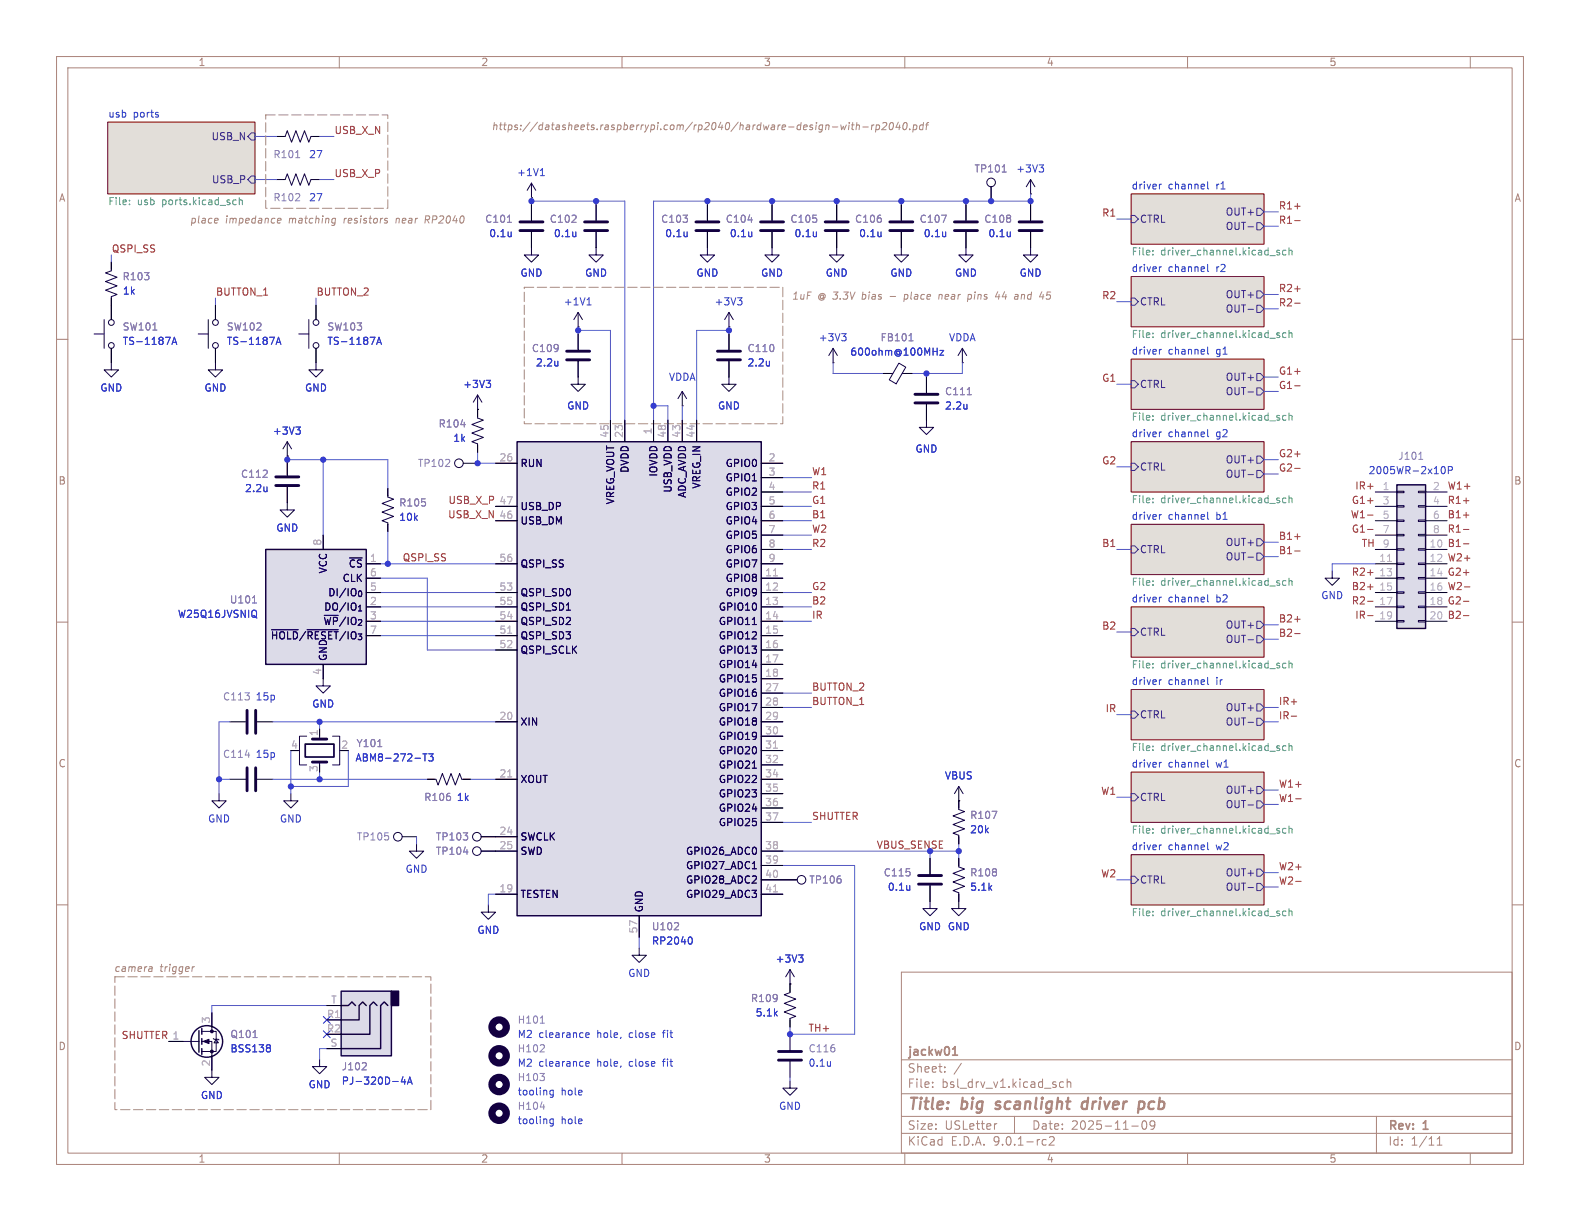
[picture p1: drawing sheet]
<svg xmlns="http://www.w3.org/2000/svg" width="279mm" height="216mm" viewBox="0 0 279 216" stroke-linecap="round" stroke-linejoin="round" font-family="sans-serif">
<g fill="none" stroke="#aa837a" stroke-width=".18">
<path d="M10 10h259.4v195.9h-259.4zM12 12h255.4v191.9h-255.4zM60 10v2M110 10v2M160 10v2M210 10v2M260 10v2M10 60h2M267.4 60h2M10 110h2M267.4 110h2M10 160h2"/>
<path d="M159.4 171.9h108v32h-108zM267.4 160h2M159.4 197.4h108M159.4 193.4h108M159.4 187.4h108M164.9 192.1v.2M164.9 191.4v.1M167.1 189.4v.2M167.1 188.7v.1M170 188l-1.3 1.9M176.3 198.7l-.3 .1M179.4 197.4v3"/>
<path d="M188.1 191.4l-.5-.1-.2 .3v.4l.1 .2h.6M188.7 191.4l.2-.1 .4 .1 .1 .9M188.7 190.8v1.5M200.1 199.1h1.2M202.1 198.3l.2-.1a.81 .81 0 0 1 .6 .6 .81 .81 0 0 1-.3 .8l-.2 .1a.81 .81 0 0 1-.3-1.4zM203.4 198.3v.5l.1 .2 .4 .1 .3-.3M204.1 198.3a.99 .99 0 0 1-.3 1.4h-.3M243.4 197.4v6.5M60 203.9v2M110 203.9v2M159.4 200.4h108M160 203.9v2"/>
<path d="M184.6 201.5l.4 .1M185 202.4l-.4 .1M185.6 201.1l.5-.1 .3 .1v.3l-.9 1.1h.9M210 203.9v2M254.1 202.5h.9M254.1 201.4l.5-.4v1.5M260 203.9v2"/>
</g>
<path d="M176 196l.2 .1M176.2 194.9l-.1 .3 .1 .1M192.3 194.9a.66 .66 0 0 0-1 .3v.5l.1 .3 .2 .1 .6-.1M192.4 194.1l-.2 2M201.7 194.8l.5 .1 .2 .3-.1 .5-.4 .4" fill="none" stroke="#aa837a" stroke-width=".4"/>
<path d="M168.5 186.6h.8M168.7 185.3l.2-.2v1.5" fill="none" stroke="#aa837a" stroke-width=".3"/>
<g fill="#e2ded9" stroke="#e2ded9" stroke-width=".18">
<path d="M19 21.6h26.1v12.7h-26.1z"/>
<path d="M200 63.5h23.5v8.9h-23.5z"/>
<path d="M200 92.7h23.5v8.9h-23.5z"/>
<path d="M200 121.9h23.5v8.9h-23.5z"/>
<path d="M200 107.3h23.5v8.9h-23.5z"/>
<path d="M200 151.1h23.5v8.9h-23.5z"/>
<path d="M200 136.5h23.5v8.9h-23.5z"/>
<path d="M200 34.3h23.5v8.9h-23.5z"/>
<path d="M200 48.9h23.5v8.9h-23.5z"/>
<path d="M200 78.1h23.5v8.9h-23.5z"/>
</g>
<path d="M19 21.6h26.1v12.7h-26.1zM200 34.3h23.5v8.9h-23.5zM200 48.9h23.5v8.9h-23.5zM200 63.5h23.5v8.9h-23.5zM200 78.1h23.5v8.9h-23.5zM200 92.7h23.5v8.9h-23.5zM200 107.3h23.5v8.9h-23.5zM200 121.9h23.5v8.9h-23.5zM200 136.5h23.5v8.9h-23.5zM200 151.1h23.5v8.9h-23.5z" fill="none" stroke="#7a0000" stroke-width=".18"/>
<g fill="none" stroke="#4c2188" stroke-width=".18">
<path d="M44.4 23.5h.7v1.3h-.7l-.6-.7zM44.4 31.1h.7v1.3h-.7l-.6-.6zM200 38.1h.7l.6 .6-.6 .7h-.7zM222.2 36.8h.7l.6 .7-.6 .6h-.7zM222.2 39.4h.7l.6 .6-.6 .6h-.7zM200 52.7h.7l.6 .6-.6 .7h-.7zM220.7 40.1h1M220.7 54.7h1M222.2 51.4h.7l.6 .7-.6 .6h-.7zM222.2 54h.7l.6 .6-.6 .6h-.7zM200 67.3h.7l.6 .6-.6 .7h-.7zM220.7 69.3h1"/>
<path d="M222.2 66h.7l.6 .7-.6 .6h-.7zM222.2 68.6h.7l.6 .6-.6 .7h-.7zM200 96.5h.7l.6 .7-.6 .6h-.7zM200 81.9h.7l.6 .7-.6 .6h-.7zM220.7 98.5h1M220.7 83.9h1M222.2 95.3h.7l.6 .6-.6 .6h-.7zM222.2 97.8h.7l.6 .6-.6 .7h-.7zM222.2 80.6h.7l.6 .7-.6 .6h-.7zM222.2 83.2h.7l.6 .6-.6 .7h-.7zM200 111.1h.7l.6 .7-.6 .6h-.7zM220.7 113.1h1"/>
<path d="M222.2 109.9h.7l.6 .6-.6 .6h-.7zM222.2 112.4h.7l.6 .6-.6 .7h-.7zM200 125.7h.7l.6 .7-.6 .6h-.7zM220.7 127.7h1M222.2 124.5h.7l.6 .6-.6 .6h-.7zM222.2 127h.7l.6 .6-.6 .7h-.7zM222.2 139.1h.7l.6 .6-.6 .6h-.7zM200 154.9h.7l.6 .7-.6 .6h-.7zM200 140.3h.7l.6 .7-.6 .6h-.7zM220.7 156.9h1M220.7 142.3h1M222.2 153.7h.7l.6 .6-.6 .6h-.7z"/>
<path d="M222.2 156.2h.7l.6 .6-.6 .7h-.7zM222.2 141.6h.7l.6 .6-.6 .7h-.7z"/>
</g>
<g fill="none" stroke="#214bca" stroke-width=".18">
<path d="M28 20.4v.3M205.4 32.6l-.4 .2M213.6 32.1v1.1l.1 .2M205.4 47.2l-.4 .2M213.6 46.7v1.1l.1 .2M205.4 61.8l-.4 .2M205.4 76.4l-.4 .2M213.6 61.4v1l.1 .2M213.6 76v1l.1 .2M205.4 91l-.4 .2M213.6 90.6v1.1l.1 .1M205.4 105.6l-.4 .2"/>
<path d="M213.6 105.2v1.1l.1 .1M213.6 119.8v1.1l.1 .1M205.4 120.2l-.4 .2M205.4 134.8l-.4 .2M213.6 134.4v1.1l.1 .1M205.4 149.4l-.4 .3M213.6 149v1.1l.1 .2"/>
</g>
<g fill="none" stroke="#5ba46f" stroke-width=".18">
<path d="M22.9 36.1v.1M22.9 35.4v.1M41.4 35.4h.4M41.8 36.1l-.4 .1M42.3 35.5l.2-.1h.3l.1 .8M42.3 34.9v1.3M203.9 44.3v.1M203.9 45v.1M203.9 58.9v.1M203.9 59.6v.1M226.3 44.3l-.4-.1-.1 .2v.2l.5 .1v.3h-.5M226.3 58.9l-.4-.1-.1 .2v.2l.5 .1v.3h-.5"/>
<path d="M227.4 44.3l-.4-.1-.2 .3 .1 .5h.5M227.4 58.9l-.4-.1-.2 .3 .1 .5h.5M227.9 43.8v1.3M227.9 58.4v1.3M227.9 44.4l.2-.2 .3 .1 .1 .8M227.9 59l.2-.2 .3 .1 .1 .8M203.9 74.2v.1M203.9 73.5v.1M226.3 73.5h-.4l-.1 .1v.2l.5 .1v.3h-.5M227.4 73.5h-.4l-.2 .2 .1 .5h.5M227.9 73.6l.2-.1h.3l.1 .8M227.9 73v1.3"/>
<path d="M203.9 88.1v.1M203.9 88.8v.1M226.3 88.1h-.4l-.1 .1v.2l.5 .1v.3h-.5M227.4 88.1h-.4l-.2 .2 .1 .5h.5M227.9 87.6v1.3M227.9 88.2l.2-.1h.3l.1 .8M203.9 102.7v.1M203.9 103.4v.1M203.9 117.3v.1M203.9 118v.1M226.3 102.7h-.4l-.1 .1v.2l.5 .1v.3h-.5M226.3 117.3h-.4l-.1 .1v.2l.5 .1v.4h-.5"/>
<path d="M227.4 102.7h-.4l-.2 .2 .1 .5h.5M227.4 117.3h-.4l-.2 .2 .1 .6h.5M227.9 102.2v1.3M227.9 116.8v1.3M227.9 102.8l.2-.1h.3l.1 .8M227.9 117.4l.2-.1h.3l.1 .8M203.9 131.9v.2M203.9 132.6v.1M226.3 131.9h-.4l-.1 .2v.1l.5 .2v.3h-.5M227.4 131.9h-.4l-.2 .2 .1 .6h.5M227.9 131.4v1.3M227.9 132l.2-.1h.3l.1 .8"/>
<path d="M203.9 146.5v.2M203.9 147.2v.1M226.3 146.5h-.4l-.1 .2v.1l.5 .2v.3h-.5M227.4 146.5h-.4l-.2 .2 .1 .6h.5M227.9 146.1v1.2M227.9 146.6l.2-.1h.3l.1 .8M203.9 161.1v.2M203.9 161.8v.1M226.3 161.1h-.4l-.1 .2v.1l.5 .2v.3h-.5M227.4 161.1h-.4l-.2 .2 .1 .6h.5M227.9 160.7v1.2M227.9 161.2l.2-.1h.3l.1 .8"/>
</g>
<g fill="none" stroke="#130040" stroke-width=".18">
<path d="M16.6 59.1h1.8M18.4 56.5v5.1M19.7 47.6v.3l-1 .4 2 .7-2 .8 2 .7-2 .8 2 .8-1 .4v.2M35.1 59.1h1.7M36.8 56.5v5.1M52.8 59.1h1.8M54.6 56.5v5.1M38.1 64.1v1.3h1.3l-1.3 1.3-1.3-1.3h1.3M120.6 69.2l-.7 1.3M120.6 69.2l.8 1.3M120.6 69.2v2.6M76.8 137.8h.3l.4 1 .7-2 .8 2 .8-2 .7 2 .8-2 .4 1h.2"/>
<path d="M73.7 149.2v1.3h1.2l-1.2 1.3-1.3-1.3h1.3M32.4 184.2h2.8M35.7 182.4h2.5v3.5h-2.5M35.7 184.2h1.8v2.5M37.5 189.2v1.3h1.2l-1.2 1.3-1.3-1.3h1.3M37.5 181.6v.8M37.7 183.6l.1 .2h.8l.1 .1M38.2 183.8l.4 .6h-.8zM56.5 187.3v1.3h1.3l-1.3 1.3-1.3-1.3h1.3"/>
<circle cx="19.7" cy="57" r=".51"/>
<circle cx="38.1" cy="57" r=".51"/>
<circle cx="55.9" cy="57" r=".51"/>
<circle cx="19.7" cy="61.1" r=".51"/>
<circle cx="38.1" cy="61.1" r=".51"/>
<circle cx="55.9" cy="61.1" r=".51"/>
<circle cx="70.4" cy="148" r=".76"/>
</g>
<g fill="none" stroke="#010022" stroke-width=".18">
<path d="M19.7 46.4v1.2M19.7 52.7v3.8M38.1 54v2.5M55.9 54v2.5M19.7 61.6v2.5M38.1 61.6v2.5M55.9 61.6v2.5M120.6 71.8h.1M75.6 137.8h1.2M81.9 137.8h1.3M71.1 148h2.6M37.5 179.1v2.5"/>
<path d="M29.8 184.2h2.6M37.5 186.7v2.5"/>
</g>
<path d="M30.4 60.9l.4-1.3 .5 1.3M30.5 60.5h.6M48.8 60.9l.4-1.3 .5 1.3M48.9 60.5h.7M66.6 60.9l.4-1.3 .5 1.3M66.7 60.5h.6M47.6 184.7l.2 .3-.2 .3 .2 .2v.3l-.2 .2" fill="none" stroke="#353dd0" stroke-width=".18"/>
<path d="M27 58.4h.7M44.7 183.5h.8" fill="none" stroke="#8d7cb6" stroke-width=".18"/>
<g fill="none" stroke="#130040" stroke-width=".25">
<path d="M35.2 182.2v3.9M35.7 181.9v1M35.7 183.6v1.1M35.7 185.4v1"/>
<circle cx="36.6" cy="184.1" r="2.79"/>
</g>
<g fill="#130040" stroke="#130040" stroke-width=".18">
<path d="M35.9 184.2l1.1-.4v.7z"/>
<circle cx="37.5" cy="182.4" r=".25"/>
<circle cx="37.5" cy="185.9" r=".25"/>
</g>
<path d="M60.3 175.3h8.9v11.4h-8.9z" fill="#dcdbe8"/>
<path d="M69.2 175.3h1.3v2.5h-1.3z" fill="#130040" stroke="#130040" stroke-width=".25"/>
<path d="M60.3 175.3h8.9v11.4h-8.9zM60.3 177.8h1.3l.6-.6 .7 .6M64.8 177.8l-.7-.6-.6 .6v2.5h-3.2M66.7 177.8l-.7-.6-.6 .6v5.1h-5.1M68.6 177.8l-.7-.6-.6 .6v7.6h-7" fill="none" stroke="#130040" stroke-width=".25"/>
<g fill="none" stroke="#010022" stroke-width=".18">
<path d="M105.4 36.2v2.8M125.1 36.2v2.8M136.5 36.2v2.8M170.8 36.2v2.8M175.3 33v2.6M182.2 34.3h.1M182.2 36.2v2.8M102.2 57.8h.1M105.4 41v2.8M125.1 41v2.8M128.9 57.8h.1M128.9 59.1v2.7"/>
<path d="M136.5 41v2.8M170.8 41v2.8M182.2 41v2.8M128.9 63.9v2.8M147.3 64.1h.1M156.2 66h1.3M160 66h1.3M163.8 66.7v2.8M163.8 71.5v2.8M170.2 64.1h.1M40.6 127.6h2.8M40.6 137.8h2.8"/>
<path d="M45.5 127.6h2.8M45.5 137.8h2.8M56.5 128.9v1.3M85.1 148h2.5M85.1 150.5h2.5M57.8 177.8h2.5M57.8 185.4h2.5M57.8 180.3h2.5M139.7 182.9v2.8M139.7 187.7v2.8"/>
</g>
<path d="M132.3 38.9h.8M166.5 38h.8l-.5 1.3M177.2 30.4h.8M161 59.2l.1-.2v1.3M160.7 60.3h.8M171 69.8h.8M43.4 133.5h.8M66.8 132h.7M82 150.7h.8M64.7 188l.1 .1-.1 .3-.7 .8h.8" fill="none" stroke="#8d7cb6" stroke-width=".18"/>
<g fill="none" stroke="#353dd0" stroke-width=".18">
<path d="M183.8 29.2h.7l-.4 .4M184.3 29.6l.2 .3v.3l-.2 .2M101.8 41v.9M101.8 41.7v.1M103.8 53.9h.7M103.9 53l.3-.4v1.3M121.5 41v.9M121.5 41.7l-.1 .1M130.4 52.6h.8l-.4 .5M131 53.1l.2 .3v.3l-.2 .2M132.9 41v.9M132.9 41.7v.1"/>
<path d="M148.8 59h.8l-.4 .5M149.4 59.5l.2 .2v.3l-.2 .3M167.2 41v.9M167.2 41.7v.1M178.7 41v.9M178.7 41.7l-.1 .1M136.1 63.9v.8M136.1 64.6l-.1 .1M165 62.1h.7M165.7 61.5v1.3M166.2 62h.7l-.7 .8h.7M171 71.5v.8"/>
<path d="M171 72.2l-.1 .1M73.4 134.1h1M74.8 133.3h.7M75.1 133.3v1.3M75.8 133.3h.8l-.4 .5 .3 .1v.5l-.1 .2-.6-.2M71.3 190.4l-.3 .9h.7M71.6 190.9v.8M72 191.7l.5-1.3 .4 1.3M72.2 191.4h.6M146.9 187.7v.8M146.9 188.4l-.1 .1"/>
</g>
<g fill="none" stroke="#130040" stroke-width=".18">
<path d="M182.2 31.8l-.7 1.2M182.2 31.8l.8 1.2M182.2 31.8v2.5M102.2 55.2l-.7 1.3M102.2 55.2l.8 1.3M102.2 55.2v2.6M105.4 43.8v1.3h1.3l-1.3 1.3-1.3-1.3h1.3M125.1 43.8v1.3h1.3l-1.3 1.3-1.3-1.3h1.3M128.9 55.2l-.8 1.3M128.9 55.2l.8 1.3M128.9 55.2v2.6M136.5 43.8v1.3h1.3l-1.3 1.3-1.2-1.3h1.2"/>
<path d="M170.8 43.8v1.3h1.3l-1.3 1.3-1.3-1.3h1.3M182.2 43.8v1.3h1.3l-1.3 1.3-1.2-1.3h1.2M102.2 66.7v1.2h1.3l-1.3 1.3-1.2-1.3h1.2M147.3 61.6l-.7 1.3M147.3 61.6l.8 1.3M147.3 61.6v2.5M157.5 66h.4M159 64.2l1.2 .7-1.7 3-1.2-.7zM159.5 66h.5M163.8 74.3v1.3h-1.2l1.2 1.2 1.3-1.2h-1.3M170.2 61.6l-.8 1.3M170.2 61.6l.7 1.3"/>
<path d="M170.2 61.6v2.5M52.7 132.7h.3M54.2 130.2h-1.2v5.1h1.2M56.5 134.7v.6M57.1 120v1.3h1.3l-1.3 1.3-1.2-1.3h1.2M58.8 130.2h1.3v5.1h-1.3M38.7 140.3v1.3h1.3l-1.3 1.3-1.2-1.3h1.2M51.4 140.3v1.3h1.3l-1.3 1.3-1.2-1.3h1.2M139.7 191.1v1.3h-1.3l1.3 1.3 1.3-1.3h-1.3"/>
<circle cx="175.3" cy="32.3" r=".76"/>
<circle cx="84.3" cy="148" r=".76"/>
<circle cx="84.3" cy="150.5" r=".76"/>
</g>
<g fill="none" stroke="#130040" stroke-width=".51">
<path d="M103.4 39.2h4M123.1 39.2h4M134.5 39.2h4.1M168.8 39.2h4M180.2 39.2h4.1M103.4 40.8h4M123.1 40.8h4M134.5 40.8h4.1M168.8 40.8h4M180.2 40.8h4.1M126.9 62.1h4M126.9 63.6h4"/>
<path d="M161.8 69.7h4.1M161.8 71.2h4.1M43.7 125.6v4.1M43.7 135.8v4M45.2 125.6v4.1M45.2 135.8v4M55.2 130.7h2.6M55.2 134.7h2.6M137.7 185.9h4M137.7 187.5h4"/>
</g>
<path d="M54 131.6h5.1v2.3h-5.1z" fill="none" stroke="#130040" stroke-width=".3"/>
<path d="M91.4 78.1h43.2v83.8h-43.2z" fill="#dcdbe8"/>
<path d="M91.4 78.1h43.2v83.8h-43.2z" fill="none" stroke="#130040" stroke-width=".25"/>
<g fill="none" stroke="#010022" stroke-width=".18">
<path d="M48.9 31.8h1.3M48.9 24.1h1.3M55.2 31.8h1.3M55.2 24.1h1.3M94 34.9h.1M94 36.2v2.8M148 36.2v2.8M159.4 36.2v2.8M94 41v2.8M148 41v2.8M159.4 41v2.8M107.9 74.3v3.8"/>
<path d="M110.5 74.3v3.8M115.6 74.3v3.8M118.1 74.3v3.8M120.6 74.3v3.8M123.2 74.3v3.8M87.6 81.9h3.8M87.6 89.5h3.8M87.6 92.1h3.8M87.6 99.7h3.8M134.6 81.9h3.8M134.6 89.5h3.8M134.6 92.1h3.8"/>
<path d="M134.6 99.7h3.8M134.6 84.5h3.8M134.6 87h3.8M134.6 94.6h3.8M134.6 97.2h3.8M87.6 104.8h3.8M87.6 107.3h3.8M87.6 109.9h3.8M87.6 112.4h3.8M87.6 114.9h3.8M134.6 104.8h3.8M134.6 107.3h3.8"/>
<path d="M134.6 109.9h3.8M134.6 112.4h3.8M134.6 114.9h3.8M134.6 102.2h3.8M134.6 117.5h3.8M87.6 127.6h3.8M87.6 137.8h3.8M134.6 127.6h3.8M134.6 137.8h3.8M134.6 120h3.8M134.6 122.6h3.8M134.6 125.1h3.8"/>
<path d="M134.6 130.2h3.8M134.6 132.7h3.8M134.6 135.3h3.8M87.6 148h3.8M87.6 150.5h3.8M87.6 158.1h3.8M134.6 150.5h3.8M134.6 158.1h3.8M134.6 140.3h3.8M134.6 142.9h3.8M134.6 145.4h3.8M134.6 153h3.8"/>
<path d="M134.6 155.6h6.4M113 161.9v3.8M139.7 174h.1M139.7 174v1.3M139.7 180.3v1.3"/>
</g>
<path d="M100.2 107.9h.7M133 110.4h.8M133 135.8h.8M133 153.6h.8" fill="none" stroke="#15005e" stroke-width=".18"/>
<path d="M89.8 112h.7M136.8 101.8h.7M89.8 137.4h.7M136.8 132.3h.7M136.8 157.7h.7" fill="none" stroke="#b4afbe" stroke-width=".18"/>
<path d="M52.3 27.9h.7M89.7 39.3h.8M119.2 164.4h.8M119.9 163.3v.4M95.5 189.8h.8l-.5 .5M95.5 186h.8M95.5 180.9h.8M95.5 195.7h.8M96.2 190.4v.6M96.2 184.9v.4" fill="none" stroke="#8d7cb6" stroke-width=".18"/>
<g fill="none" stroke="#353dd0" stroke-width=".18">
<path d="M95.6 31.1h.7M95.7 30.1l.2-.3v1.3M90.4 41v.9M90.4 41.7l-.1 .1M144.4 41v.9M144.4 41.7l-.1 .1M155.8 41v.9M155.8 41.7l-.1 .1M122.1 165.7a.79 .79 0 0 1 0 1.2M141.2 168.9h.8l-.4 .4M141.8 169.3l.2 .3v.3l-.2 .2M97.8 192.8v1l-.2 .2h-.3"/>
<path d="M97.8 197.9v1l-.2 .2h-.3M97.8 192.8h-.3l-.3 .2 .2 .6h.4M97.8 197.9h-.3l-.3 .2 .2 .5h.4M103.6 183l.6-.1-.1-.2-.3-.1-.2 .2v.6h.5M103.6 188.1l.6-.1-.1-.2-.3-.1-.2 .2v.6h.5"/>
</g>
<g fill="none" stroke="#130040" stroke-width=".18">
<path d="M50.2 31.8h.2l.4-1.1 .8 2.1 .7-2.1 .8 2.1 .7-2.1 .8 2.1 .4-1h.2M50.2 24.1h.2l.4-1 .8 2 .7-2 .8 2 .7-2 .8 2 .4-1h.2M94 32.4l-.8 1.3M94 32.4l.7 1.3M94 32.4v2.5M94 43.8v1.3h1.2l-1.2 1.3-1.3-1.3h1.3M148 43.8v1.3h1.2l-1.2 1.3-1.3-1.3h1.3M50.8 88.9v1.3h1.3l-1.3 1.2-1.3-1.2h1.3M86.4 160v1.3h1.2l-1.2 1.3-1.3-1.3h1.3M113 167.6v1.3h1.3l-1.3 1.3-1.2-1.3h1.2M139.7 175.3v.2l-1 .4 2 .8-2 .7 2 .8-2 .7 2 .8-1 .4v.2M139.7 171.5v2.5"/>
<path d="M139.7 171.5l.8 1.2M139.7 171.5l-.8 1.2"/>
<circle cx="141.7" cy="155.6" r=".76"/>
</g>
<path d="M91.9 39.2h4.1M145.9 39.2h4.1M157.4 39.2h4M91.9 40.8h4.1M145.9 40.8h4.1M157.4 40.8h4" fill="none" stroke="#130040" stroke-width=".51"/>
<g fill="none" stroke="#130040" stroke-width="1.3">
<circle cx="88.3" cy="191.8" r="1.27"/>
<circle cx="88.3" cy="196.8" r="1.27"/>
<circle cx="88.3" cy="186.7" r="1.27"/>
<circle cx="88.3" cy="181.6" r="1.27"/>
</g>
<path d="M47 97.2h17.8v20.3h-17.8z" fill="#dcdbe8"/>
<path d="M47 97.2h17.8v20.3h-17.8z" fill="none" stroke="#130040" stroke-width=".25"/>
<g fill="none" stroke="#010022" stroke-width=".18">
<path d="M50.8 80.6h.1M50.8 81.3v2.8M50.8 86.1v2.8M57.1 94.6v2.6M64.8 99.7h2.5M68.6 86.4v1.2M68.6 92.7v1.3M81.9 81.9h2.6M57.1 117.5v2.5M64.8 102.2h2.5M64.8 104.8h2.5M64.8 107.3h2.5"/>
<path d="M164.5 151.8v2.8M164.5 156.6v2.8M169.5 141.6h.1M169.5 141.6v1.3M169.5 148v1.2M169.5 151.8v1.2M169.5 158.1v1.3"/>
</g>
<path d="M48 111.4h4.7M54.3 111.4h5.5" fill="none" stroke="#15005e" stroke-width=".18"/>
<path d="M44.6 106.6h.8M175.4 143.5h.9l-.6 1.2" fill="none" stroke="#8d7cb6" stroke-width=".18"/>
<path d="M52.3 75.5h.8l-.4 .5M52.9 76l.2 .2v.3l-.2 .3M47.2 86.1v.8M47.2 86.8v.1M45.2 108a.9 .9 0 0 1 0 1.1l.2 .2M160.9 156.6v.8M160.9 157.3l-.1 .1" fill="none" stroke="#353dd0" stroke-width=".18"/>
<path d="M48.8 84.3h4M48.8 85.9h4M162.4 154.8h4.1M162.4 156.3h4.1" fill="none" stroke="#130040" stroke-width=".51"/>
<g fill="none" stroke="#130040" stroke-width=".18">
<path d="M159.4 43.8v1.3h1.3l-1.3 1.3-1.3-1.3h1.3M50.8 78.1l-.8 1.3M50.8 78.1l.8 1.3M50.8 78.1v2.5M55.9 64.1v1.3h1.2l-1.2 1.3-1.3-1.3h1.3M68.6 87.6v.3l1 .4-2 .7 2 .8-2 .8 2 .7-2 .8 1 .4v.2M169.5 139.1v2.5M169.5 139.1l-.7 1.2M169.5 139.1l.8 1.2M164.5 159.4v1.3h1.2l-1.2 1.2-1.3-1.2h1.3M169.5 153v.3l1.1 .4-2.1 .7 2.1 .8-2.1 .8 2.1 .7-2.1 .8 1 .4v.2M169.5 159.4v1.3h1.3l-1.3 1.2-1.2-1.2h1.2"/>
<path d="M169.5 142.9v.2l1.1 .4-2.1 .8 2.1 .7-2.1 .8 2.1 .8-2.1 .7 1 .4v.3"/>
<circle cx="81.2" cy="81.9" r=".76"/>
</g>
<path d="M247 85.7h5.1v25.4h-5.1z" fill="#dcdbe8"/>
<path d="M247 85.7h5.1v25.4h-5.1z" fill="none" stroke="#130040" stroke-width=".25"/>
<g fill="none" stroke="#130040" stroke-width=".18">
<path d="M19.7 64.1v1.3h1.3l-1.3 1.3-1.3-1.3h1.3M84.5 73.7v.2l1 .4-2.1 .8 2.1 .7-2.1 .8 2.1 .7-2.1 .8 1.1 .4v.2M84.5 69.9l-.8 1.2M84.5 69.9l.7 1.2M84.5 69.9v2.5M128.9 66.7v1.2h-1.3l1.3 1.3 1.3-1.3h-1.3M247 86.9h1.3v.2h-1.3zM247 89.4h1.3v.3h-1.3zM247 91.9h1.3v.3h-1.3zM247 94.5h1.3v.2h-1.3zM247 97h1.3v.3h-1.3zM247 99.6h1.3v.2h-1.3z"/>
<path d="M250.8 86.9h1.3v.2h-1.3zM250.8 89.4h1.3v.3h-1.3zM250.8 91.9h1.3v.3h-1.3zM250.8 94.5h1.3v.2h-1.3zM250.8 97h1.3v.3h-1.3zM250.8 99.6h1.3v.2h-1.3zM235.6 101v1.2h1.3l-1.3 1.3-1.3-1.3h1.3M247 102.1h1.3v.3h-1.3zM247 104.6h1.3v.3h-1.3zM247 107.2h1.3v.2h-1.3zM247 109.7h1.3v.3h-1.3zM250.8 102.1h1.3v.3h-1.3z"/>
<path d="M250.8 104.6h1.3v.3h-1.3zM250.8 107.2h1.3v.2h-1.3zM250.8 109.7h1.3v.3h-1.3z"/>
</g>
<g fill="none" stroke="#010022" stroke-width=".18">
<path d="M94 36.2v2.8M105.4 36.2v2.8M125.1 36.2v2.8M136.5 36.2v2.8M148 36.2v2.8M159.4 36.2v2.8M170.8 36.2v2.8M175.3 33v2.6M182.2 36.2v2.8M19.7 46.4v1.2M19.7 52.7v3.8M38.1 54v2.5"/>
<path d="M55.9 54v2.5M94 41v2.8M102.2 59.1v2.7M105.4 41v2.8M125.1 41v2.8M128.9 59.1v2.7M136.5 41v2.8M148 41v2.8M159.4 41v2.8M170.8 41v2.8M182.2 41v2.8M19.7 61.6v2.5"/>
<path d="M38.1 61.6v2.5M55.9 61.6v2.5M84.5 72.4h.1M84.5 72.4v1.3M84.5 78.7v1.3M102.2 63.9v2.8M107.9 74.3v3.8M110.5 74.3v3.8M115.6 74.3v3.8M118.1 74.3v3.8M120.6 74.3v3.8M123.2 74.3v3.8"/>
<path d="M128.9 63.9v2.8M156.2 66h1.3M160 66h1.3M163.8 66.7v2.8M163.8 71.5v2.8M50.8 80.6h.1M50.8 81.3v2.8M50.8 86.1v2.8M57.1 94.6v2.6M64.8 99.7h2.5M68.6 86.4v1.2M68.6 92.7v1.3"/>
<path d="M87.6 89.5h3.8M87.6 92.1h3.8M87.6 99.7h3.8M87.6 81.9h3.8M134.6 87h3.8M134.6 89.5h3.8M134.6 92.1h3.8M134.6 94.6h3.8M134.6 97.2h3.8M134.6 99.7h3.8M134.6 81.9h3.8M134.6 84.5h3.8"/>
<path d="M243.2 87h3.8M243.2 89.5h3.8M243.2 92.1h3.8M243.2 94.6h3.8M243.2 97.2h3.8M243.2 99.7h3.8M252.1 87h3.8M252.1 89.5h3.8M252.1 92.1h3.8M252.1 94.6h3.8M252.1 97.2h3.8M252.1 99.7h3.8"/>
<path d="M57.1 117.5v2.5M64.8 102.2h2.5M64.8 104.8h2.5M64.8 107.3h2.5M87.6 104.8h3.8M87.6 107.3h3.8M87.6 109.9h3.8M87.6 112.4h3.8M87.6 114.9h3.8M134.6 102.2h3.8M134.6 104.8h3.8M134.6 107.3h3.8"/>
<path d="M134.6 109.9h3.8M134.6 112.4h3.8M134.6 114.9h3.8M134.6 117.5h3.8M243.2 102.2h3.8M243.2 104.8h3.8M243.2 107.3h3.8M243.2 109.9h3.8M252.1 102.2h3.8M252.1 104.8h3.8M252.1 107.3h3.8M252.1 109.9h3.8"/>
<path d="M56.5 128.9v1.3M75.6 137.8h1.2M81.9 137.8h1.3M87.6 137.8h3.8M87.6 127.6h3.8M134.6 137.8h3.8M134.6 127.6h3.8M134.6 120h3.8M134.6 122.6h3.8M134.6 125.1h3.8M134.6 130.2h3.8M134.6 132.7h3.8"/>
<path d="M134.6 135.3h3.8M85.1 148h6.3M85.1 150.5h6.3M87.6 158.1h3.8M134.6 150.5h3.8M134.6 158.1h3.8M134.6 140.3h3.8M134.6 142.9h3.8M134.6 145.4h3.8M134.6 153h3.8M134.6 155.6h6.4M164.5 151.8v2.8"/>
<path d="M164.5 156.6v2.8M169.5 141.6h.1M169.5 141.6v1.3M169.5 148v1.2M169.5 151.8v1.2M169.5 158.1v1.3M37.5 179.1v2.5M57.8 177.8h2.5M113 161.9v3.8M139.7 174h.1M139.7 174v1.3M29.8 184.2h2.6"/>
<path d="M37.5 186.7v2.5M57.8 185.4h2.5M57.8 180.3h2.5M139.7 180.3v1.3"/>
</g>
<path d="M245.4 99.3h.7M89.8 112h.7M136.8 101.8h.7M89.8 137.4h.7M136.8 132.3h.7M136.8 157.7h.7" fill="none" stroke="#b4afbe" stroke-width=".18"/>
<g fill="none" stroke="#8d7cb6" stroke-width=".18">
<path d="M89.7 39.3h.8M132.3 38.9h.8M166.5 38h.8l-.5 1.3M177.2 30.4h.8M27 58.4h.7M161 59.2l.1-.2v1.3M81.5 75.1h.8M160.7 60.3h.8M171 69.8h.8M250.9 81.2h.7M44.6 106.6h.8M66.8 132h.7"/>
<path d="M82 150.7h.8M175.4 143.5h.9l-.6 1.2M119.2 164.4h.8M119.9 163.3v.4M44.7 183.5h.8M64.7 188l.1 .1-.1 .3-.7 .8h.8"/>
</g>
<g fill="none" stroke="#353dd0" stroke-width=".18">
<path d="M90.4 41v.9M90.4 41.7l-.1 .1M101.8 41v.9M101.8 41.7v.1M121.5 41.7l-.1 .1M121.5 41v.9M132.9 41v.9M132.9 41.7v.1M144.4 41v.9M144.4 41.7l-.1 .1M155.8 41v.9M155.8 41.7l-.1 .1"/>
<path d="M167.2 41v.9M167.2 41.7v.1M178.7 41v.9M178.7 41.7l-.1 .1M30.4 60.9l.4-1.3 .5 1.3M30.5 60.5h.6M48.8 60.9l.4-1.3 .5 1.3M48.9 60.5h.7M52.3 75.5h.8l-.4 .5M52.9 76l.2 .2v.3l-.2 .3M66.6 60.9l.4-1.3 .5 1.3M66.7 60.5h.6"/>
<path d="M86 67.3h.8l-.5 .4M86.5 67.7l.3 .3v.3l-.3 .2M98.6 63.9v.8M98.6 64.6v.1M136.1 63.9v.8M136.1 64.6l-.1 .1M165 62.1h.7M165.7 61.5v1.3M166.2 62h.7l-.7 .8h.7M171 71.5v.8M171 72.2l-.1 .1M47.2 86.1v.8"/>
<path d="M47.2 86.8v.1M254.9 82.7l.2-.2a.68 .68 0 0 1 .5 .6 .68 .68 0 0 1-.5 .7l-.2-.3M256.1 83.2l.6-.1 .1-.2v-.3l-.7-.1v1.3M45.2 108a.9 .9 0 0 1 0 1.1l.2 .2M73.4 134.1h1M74.8 133.3h.7M75.1 133.3v1.3M75.8 133.3h.8l-.4 .5 .3 .1v.5l-.1 .2-.6-.2M160.9 156.6v.8M160.9 157.3l-.1 .1M122.1 165.7a.79 .79 0 0 1 0 1.2M141.2 168.9h.8l-.4 .4"/>
<path d="M141.8 169.3l.2 .3v.3l-.2 .2M47.6 184.7l.2 .3-.2 .3 .2 .2v.3l-.2 .2M71.3 190.4l-.3 .9h.7M71.6 190.9v.8M72 191.7l.5-1.3 .4 1.3M72.2 191.4h.6"/>
</g>
<path d="M100.2 62.1h4.1M100.2 63.6h4.1" fill="none" stroke="#130040" stroke-width=".51"/>
<g fill="none" stroke="#b42d25" stroke-width=".18">
<path d="M228.9 36.5h1M228.9 39h1M228.9 53.6h1M228.9 51.1h1M228.9 68.2h1M228.9 94.9h1M228.9 82.8h1M228.9 97.4h1M241.8 93.6h1M241.8 91.1h1M258.8 93.6h1M258.8 91.1h1"/>
<path d="M258.8 96.2h1M258.8 88.5h1M228.9 109.5h1M228.9 112h1M241.8 108.9h1M241.8 103.8h1M241.8 106.3h1M241.8 101.2h1M258.8 108.9h1M258.8 106.3h1M259 103.8h.9M228.3 126.6h1"/>
<path d="M229.1 155.8h1M229.1 141.2h1"/>
</g>
<g fill="none" stroke="#5256d0" stroke-width=".18">
<path d="M45.1 31.8h3.8M45.1 24.1h3.8M56.5 31.8h2.6M56.5 24.1h2.6M94 35.6h16.5v38.7M94 34.9v1.3M105.4 35.6v.6M125.1 35.6v.6M136.5 35.6v.6M148 35.6v.6M159.4 35.6v.6M170.8 35.6v.6"/>
<path d="M182.2 35.6h-66.6v38.7M182.2 34.3v1.9M197.5 38.7h2.5M223.5 37.5h2.6M19.7 45.1v1.3M38.1 52.7v1.3M55.9 52.7v1.3M102.2 58.4h5.7v15.9M102.2 57.8v1.3M128.9 57.8v1.3M128.9 58.4h-5.7v15.9M197.5 53.3h2.5"/>
<path d="M223.5 40h2.6M223.5 54.6h2.6M223.5 52.1h2.6M115.6 71.8h2.5v2.5M120.6 71.8v2.5M147.3 64.1v1.9h8.9M163.8 66v.7M170.2 64.1v1.9h-8.9M197.5 67.9h2.5M223.5 66.7h2.6M223.5 69.2h2.6M50.8 80.6v.7h17.8v5.1"/>
<path d="M57.1 81.3v13.3M67.3 99.7h20.3M68.6 94v5.7M84.5 80v1.9h3.1M138.4 94.6h5.1M138.4 92.1h5.1M138.4 84.5h5.1M138.4 87h5.1M138.4 89.5h5.1M138.4 97.2h5.1M197.5 97.2h2.5M197.5 82.6h2.5"/>
<path d="M223.5 81.3h2.6M223.5 98.4h2.6M223.5 95.9h2.6M223.5 83.8h2.6M243.2 99.7h-7.6v1.3M67.3 104.8h20.3M67.3 102.2h8.3v12.7h12M67.3 109.9h20.3M67.3 107.3h20.3M67.3 112.4h20.3M138.4 104.8h5.1M138.4 109.9h5.1"/>
<path d="M138.4 107.3h5.1M197.5 111.8h2.5M223.5 110.5h2.6M223.5 113h2.6M38.7 137.8h1.9M40.6 127.6h-1.9v12.7M48.3 127.6h39.3M48.3 137.8h27.3M51.4 132.7v7.6M56.5 127.6v1.3M56.5 136.5v1.3M61.6 132.7v6.4h-10.2"/>
<path d="M83.2 137.8h4.4M138.4 122.6h5.1M138.4 125.1h5.1M197.5 126.4h2.5M223.5 127.6h2.6M223.5 139.7h2.6M223.5 125.1h2.6M73.7 148v1.2M87.6 158.1h-1.2v1.9M138.4 150.5h31.1M138.4 153h12.7v29.9h-11.4v-1.3M138.4 145.4h5.1"/>
<path d="M164.5 150.5v1.3M169.5 149.2v2.6M197.5 155.6h2.5M197.5 141h2.5M223.5 156.8h2.6M223.5 142.2h2.6M223.5 154.3h2.6M57.8 177.8h-20.3v1.3M113 165.7v1.9M57.8 185.4h-1.3v1.9M139.7 190.5v.6"/>
</g>
<path d="M57.2 179.7l1.2 1.2M58.4 179.7l-1.2 1.2M57.2 182.3l1.2 1.2M58.4 182.3l-1.2 1.2" fill="none" stroke="#290eec" stroke-width=".18"/>
<g fill="none" stroke="#a4907e" stroke-width=".18">
<path d="M38.2 38.6l.3 .1 .1 .2-.7 .1M38.4 39.4h-.1M49.1 39.4h.5M49.1 38.8l.2-.2h.2l.2 .2v.1l-.6 .1M59 38.6l.3 .1M59.2 39.4h-.3M59.3 38.6l-.1 1-.3 .3M68.2 38.6l.3 .1M68.4 39l.1 .3-.2 .1M75.2 38.8h.5M75.3 38.2l-.2 1.2M147.2 22.5h1"/>
<path d="M148.7 22.1l.1 .8 .3-.6 .2 .6 .4-.8M150.1 22.1l-.1 .8M150.2 21.7v.1M150.6 22.1h.4M150.8 21.7l-.1 1.1 .2 .1M151.5 22.2l.2-.1h.2v.8M151.5 21.7l-.1 1.2M152.6 22.5h.9M154.2 22.1l-.1 .8M154.6 22.1l-.4 .2M155 22.1h.5v.6l-.3 .2h-.3M155 22.1l-.2 1.3"/>
<path d="M156.1 21.8l.5-.1 .2 .1v.2l-.9 .9h.8M157.4 21.8l.4-.1a.75 .75 0 0 1-.3 1.2l-.2-.1-.1-.3zM158.9 21.6l-.5 .9h.8M159.1 22.1l-.1 .8M159.9 21.8l.3-.1a.75 .75 0 0 1-.3 1.2l-.2-.1v-.3zM160.9 22.8v.1M161.6 22.1h.4l.1 .6-.3 .2h-.3M161.6 22.1l-.2 1.3M163.3 22.1h-.5l-.2 .6 .2 .2h.4M163.3 21.7l-.1 1.2M163.7 22.1h.5M164.2 21.7l-.3 .1-.1 1.1"/>
<path d="M159.9 52.8l.1 .1M160 52.1l-.2 1.2M166.1 52.1l-.1 .8M166.5 52.1l-.4 .1M171.1 52.8h.5M171.2 52.1l-.1 1.2M171.6 52.1h-.4M176.4 51.6l-.4 .9h.8M176.7 52.1l-.1 .8M179.9 52.1l.1 .1v.7M180 52.8l-.2 .1M180 52.4h-.1"/>
<path d="M183.8 52.5h.8M26.5 170.9l.4 .1-.1 .8M26.9 171.7l-.5 .1M26.9 171.2l-.4 .1M34.4 170.9l-.4 .3"/>
</g>
<path d="M47 20.3h21.6v16.5h-21.6zM92.7 50.8h45.7v24.1h-45.7zM20.3 172.7h55.9v23.5h-55.9z" fill="none" stroke="#a4907e" stroke-width=".18" stroke-dasharray="1.7 .6"/>
<path d="M48 111.4h4.7M54.3 111.4h5.5M100.2 107.9h.7M133 110.4h.8M133 135.8h.8M133 153.6h.8" fill="none" stroke="#15005e" stroke-width=".18"/>
<g fill="#4026c4" stroke="#4026c4" stroke-width=".18">
<circle cx="56.5" cy="127.6" r=".46"/>
<circle cx="38.7" cy="137.8" r=".46"/>
<circle cx="56.5" cy="137.8" r=".46"/>
<circle cx="51.4" cy="139.1" r=".46"/>
<circle cx="115.6" cy="71.8" r=".46"/>
<circle cx="68.6" cy="99.7" r=".46"/>
<circle cx="57.1" cy="81.3" r=".46"/>
<circle cx="50.8" cy="81.3" r=".46"/>
<circle cx="169.5" cy="150.5" r=".46"/>
<circle cx="139.7" cy="182.9" r=".46"/>
<circle cx="84.5" cy="81.9" r=".46"/>
<circle cx="125.1" cy="35.6" r=".46"/>
<circle cx="148" cy="35.6" r=".46"/>
<circle cx="136.5" cy="35.6" r=".46"/>
<circle cx="159.4" cy="35.6" r=".46"/>
<circle cx="105.4" cy="35.6" r=".46"/>
<circle cx="94" cy="35.6" r=".46"/>
<circle cx="128.9" cy="58.4" r=".46"/>
<circle cx="102.2" cy="58.4" r=".46"/>
<circle cx="170.8" cy="35.6" r=".46"/>
<circle cx="182.2" cy="35.6" r=".46"/>
<circle cx="175.3" cy="35.6" r=".46"/>
<circle cx="163.8" cy="66" r=".46"/>
</g>
<g font-size="2.8" fill="#aa837a">
<text x="160.4" y="196.8">Title:</text>
<text x="170.1" y="196.8">big</text>
<text x="177" y="196.8">scanlight</text>
<text x="193" y="196.8">driver</text>
<text x="203.8" y="196.8">pcb</text>
</g>
<g font-size="2.1" fill="#aa837a">
<text x="160.4" y="189.9">Sheet:</text>
<text x="160.4" y="187.1">jackw01</text>
<text x="160.4" y="192.6">File:</text>
<text x="166.5" y="192.6">bsl_drv_v1.kicad_sch</text>
<text x="160.4" y="202.8">KiCad</text>
<text x="160.4" y="200">Size:</text>
<text x="167.1" y="200">USLetter</text>
<text x="168.1" y="202.8">E.D.A.</text>
<text x="175.7" y="202.8">9.0.1-rc2</text>
<text x="182.4" y="200">Date:</text>
<text x="189.4" y="200">2025-11-09</text>
<text x="245.4" y="200.2">Rev:</text>
<text x="245.4" y="202.8">Id:</text>
<text x="249.5" y="202.8">1/11</text>
<text x="251.8" y="200.2">1</text>
</g>
<g font-size="1.8" fill="#aa837a">
<text x="35" y="11.9">1</text>
<text x="85" y="11.9">2</text>
<text x="135" y="11.9">3</text>
<text x="185" y="11.9">4</text>
<text x="235" y="11.9">5</text>
<text x="10.3" y="35.9">A</text>
<text x="267.7" y="35.9">A</text>
<text x="10.3" y="85.9">B</text>
<text x="267.7" y="85.9">B</text>
<text x="10.3" y="135.9">C</text>
<text x="267.7" y="135.9">C</text>
<text x="10.3" y="185.9">D</text>
<text x="267.7" y="185.9">D</text>
<text x="35" y="205.8">1</text>
<text x="85" y="205.8">2</text>
<text x="135" y="205.8">3</text>
<text x="185" y="205.8">4</text>
<text x="235" y="205.8">5</text>
</g>
<g font-size="1.8" fill="#214bca">
<text x="19" y="20.9">usb</text>
<text x="23.5" y="20.9">ports</text>
<text x="200" y="33.6">driver</text>
<text x="206.6" y="33.6">channel</text>
<text x="215.2" y="33.6">r1</text>
<text x="200" y="48.2">driver</text>
<text x="206.6" y="48.2">channel</text>
<text x="215.2" y="48.2">r2</text>
<text x="200" y="62.8">driver</text>
<text x="206.6" y="62.8">channel</text>
<text x="215.2" y="62.8">g1</text>
<text x="200" y="77.4">driver</text>
<text x="206.6" y="77.4">channel</text>
<text x="215.2" y="77.4">g2</text>
<text x="200" y="92">driver</text>
<text x="206.6" y="92">channel</text>
<text x="215.2" y="92">b1</text>
<text x="200" y="106.6">driver</text>
<text x="206.6" y="106.6">channel</text>
<text x="215.2" y="106.6">b2</text>
<text x="200" y="121.2">driver</text>
<text x="206.6" y="121.2">channel</text>
<text x="215.2" y="121.2">ir</text>
<text x="200" y="135.8">driver</text>
<text x="206.6" y="135.8">channel</text>
<text x="215.2" y="135.8">w1</text>
<text x="200" y="150.4">driver</text>
<text x="206.6" y="150.4">channel</text>
<text x="215.2" y="150.4">w2</text>
</g>
<g font-size="1.8" fill="#b42d25">
<text x="59.1" y="23.8">USB_X_N</text>
<text x="59.1" y="31.4">USB_X_P</text>
<text x="194.8" y="38.4">R1</text>
<text x="226.1" y="37.1">R1+</text>
<text x="226.1" y="39.7">R1-</text>
<text x="19.7" y="44.7">QSPI_SS</text>
<text x="38.1" y="52.4">BUTTON_1</text>
<text x="55.9" y="52.4">BUTTON_2</text>
<text x="194.8" y="53">R2</text>
<text x="226.1" y="51.7">R2+</text>
<text x="226.1" y="54.3">R2-</text>
<text x="194.8" y="67.6">G1</text>
<text x="226.1" y="66.3">G1+</text>
<text x="226.1" y="68.9">G1-</text>
<text x="194.8" y="82.2">G2</text>
<text x="226.1" y="80.9">G2+</text>
<text x="226.1" y="83.5">G2-</text>
<text x="79.2" y="89.2">USB_X_P 47</text>
<text x="143.5" y="89.2">G1</text>
<text x="143.5" y="86.6">R1</text>
<text x="143.5" y="84.1">W1</text>
<text x="238.9" y="89.2">G1+</text>
<text x="239.6" y="86.6">IR+</text>
<text x="255.9" y="86.6">W1+</text>
<text x="255.9" y="89.2">R1+</text>
<text x="79.1" y="91.7">USB_X_N 46</text>
<text x="143.5" y="91.7">B1</text>
<text x="143.5" y="94.3">W2</text>
<text x="226.1" y="95.5">B1+</text>
<text x="238.8" y="91.7">W1-</text>
<text x="238.9" y="94.3">G1-</text>
<text x="255.9" y="94.3">R1-</text>
<text x="255.9" y="91.7">B1+</text>
<text x="71.1" y="99.3">QSPI_SS</text>
<text x="143.5" y="96.8">R2</text>
<text x="194.8" y="96.8">B1</text>
<text x="226.1" y="98.1">B1-</text>
<text x="238.9" y="101.9">R2+</text>
<text x="240.7" y="96.8">TH</text>
<text x="255.9" y="101.9">G2+</text>
<text x="255.9" y="99.3">W2+</text>
<text x="255.9" y="96.8">B1-</text>
<text x="143.5" y="107">B2</text>
<text x="143.5" y="104.4">G2</text>
<text x="238.9" y="104.4">B2+</text>
<text x="238.9" y="107">R2-</text>
<text x="255.9" y="104.4">W2-</text>
<text x="255.9" y="107">G2-</text>
<text x="143.5" y="109.5">IR</text>
<text x="194.8" y="111.4">B2</text>
<text x="226.1" y="110.1">B2+</text>
<text x="226.1" y="112.7">B2-</text>
<text x="239.6" y="109.5">IR-</text>
<text x="255.9" y="109.5">B2-</text>
<text x="143.5" y="124.7">BUTTON_1</text>
<text x="143.5" y="122.2">BUTTON_2</text>
<text x="226.1" y="124.7">IR+</text>
<text x="195.4" y="126">IR</text>
<text x="226.1" y="127.3">IR-</text>
<text x="194.6" y="140.6">W1</text>
<text x="226.1" y="139.4">W1+</text>
<text x="226.1" y="141.9">W1-</text>
<text x="143.5" y="145.1">SHUTTER</text>
<text x="194.6" y="155.2">W2</text>
<text x="226.1" y="154">W2+</text>
<text x="226.1" y="156.5">W2-</text>
<text x="21.4" y="183.8">SHUTTER 1</text>
<text x="142.9" y="182.5">TH+</text>
</g>
<g font-size="1.8" fill="#a4907e">
<text x="86.9" y="23.2">https://datasheets.raspberrypi.com/rp2040/hardware-design-with-rp2040.pdf</text>
<text x="33.5" y="39.7">place</text>
<text x="39.8" y="39.7">impedance</text>
<text x="51.1" y="39.7">matching</text>
<text x="61" y="39.7">resistors</text>
<text x="70.4" y="39.7">near</text>
<text x="75.8" y="39.7">RP2040</text>
<text x="140" y="53.2">1uF</text>
<text x="144.6" y="53.2">@ 3.3V</text>
<text x="152.7" y="53.2">bias</text>
<text x="157.8" y="53.2">-</text>
<text x="160.5" y="53.2">place</text>
<text x="166.8" y="53.2">near</text>
<text x="172.2" y="53.2">pins</text>
<text x="177.3" y="53.2">44</text>
<text x="180.9" y="53.2">and</text>
<text x="185.5" y="53.2">45</text>
<text x="20.1" y="172.1">camera</text>
<text x="28.2" y="172.1">trigger</text>
</g>
<g font-size="1.8" fill="#4c2188">
<text x="37.3" y="25">USB_N</text>
<text x="37.4" y="32.6">USB_P</text>
<text x="201.5" y="39.6">CTRL</text>
<text x="216.7" y="38.3">OUT+</text>
<text x="216.7" y="40.9">OUT-</text>
<text x="216.7" y="52.9">OUT+</text>
<text x="201.5" y="54.2">CTRL</text>
<text x="216.7" y="55.5">OUT-</text>
<text x="201.5" y="68.8">CTRL</text>
<text x="216.7" y="67.5">OUT+</text>
<text x="216.7" y="70.1">OUT-</text>
<text x="201.5" y="83.4">CTRL</text>
<text x="216.7" y="82.1">OUT+</text>
<text x="216.7" y="84.7">OUT-</text>
<text x="201.5" y="98">CTRL</text>
<text x="216.7" y="96.7">OUT+</text>
<text x="216.7" y="99.3">OUT-</text>
<text x="201.5" y="112.6">CTRL</text>
<text x="216.7" y="111.4">OUT+</text>
<text x="216.7" y="113.9">OUT-</text>
<text x="216.7" y="126">OUT+</text>
<text x="201.5" y="127.2">CTRL</text>
<text x="216.7" y="128.5">OUT-</text>
<text x="201.5" y="141.8">CTRL</text>
<text x="216.7" y="140.6">OUT+</text>
<text x="216.7" y="143.1">OUT-</text>
<text x="216.7" y="155.2">OUT+</text>
<text x="201.5" y="156.4">CTRL</text>
<text x="216.7" y="157.7">OUT-</text>
</g>
<g font-size="1.8" fill="#8d7cb6">
<text x="48.2" y="28.2">R101</text>
<text x="48.2" y="35.8">R102</text>
<text x="172.2" y="30.7">TP101</text>
<text x="85.7" y="39.6">C101</text>
<text x="97.1" y="39.6">C102</text>
<text x="116.8" y="39.6">C103</text>
<text x="128.2" y="39.6">C104</text>
<text x="139.7" y="39.6">C105</text>
<text x="151.1" y="39.6">C106</text>
<text x="162.5" y="39.6">C107</text>
<text x="174" y="39.6">C108</text>
<text x="21.6" y="49.8">R103</text>
<text x="21.6" y="58.6">SW101</text>
<text x="40" y="58.6">SW102</text>
<text x="57.8" y="58.6">SW103</text>
<text x="93.9" y="62.5">C109</text>
<text x="132.1" y="62.5">C110</text>
<text x="155.6" y="60.6">FB101</text>
<text x="167" y="70.1">C111</text>
<text x="77.5" y="75.8">R104</text>
<text x="73.8" y="82.8">TP102</text>
<text x="247.2" y="81.5">J101</text>
<text x="42.5" y="84.7">C112</text>
<text x="70.5" y="89.8">R105</text>
<text x="40.5" y="106.9">U101</text>
<text x="39.3" y="124.1">C113</text>
<text x="39.3" y="134.2">C114</text>
<text x="62.9" y="132.3">Y101</text>
<text x="74.9" y="141.8">R106</text>
<text x="63" y="148.8">TP105</text>
<text x="77" y="148.8">TP103</text>
<text x="171.5" y="145">R107</text>
<text x="77" y="151.4">TP104</text>
<text x="156.2" y="155.2">C115</text>
<text x="171.5" y="155.2">R108</text>
<text x="143" y="156.4">TP106</text>
<text x="115.2" y="164.7">U102</text>
<text x="132.7" y="177.4">R109</text>
<text x="40.6" y="183.7">Q101</text>
<text x="91.4" y="181.2">H101</text>
<text x="60.3" y="189.5">J102</text>
<text x="91.4" y="191.4">H103</text>
<text x="91.4" y="186.3">H102</text>
<text x="142.9" y="186.3">C116</text>
<text x="91.4" y="196.4">H104</text>
</g>
<g font-size="1.8" fill="#353dd0">
<text x="54.6" y="28.2">27</text>
<text x="54.6" y="35.8">27</text>
<text x="91.3" y="31.3">+1V1</text>
<text x="179.6" y="30.7">+3V3</text>
<text x="86.4" y="42.1">0.1u</text>
<text x="97.8" y="42.1">0.1u</text>
<text x="117.5" y="42.1">0.1u</text>
<text x="129" y="42.1">0.1u</text>
<text x="140.4" y="42.1">0.1u</text>
<text x="151.8" y="42.1">0.1u</text>
<text x="163.3" y="42.1">0.1u</text>
<text x="174.7" y="42.1">0.1u</text>
<text x="21.6" y="52.3">1k</text>
<text x="91.9" y="49.1">GND</text>
<text x="103.4" y="49.1">GND</text>
<text x="123.1" y="49.1">GND</text>
<text x="134.5" y="49.1">GND</text>
<text x="145.9" y="49.1">GND</text>
<text x="157.3" y="49.1">GND</text>
<text x="168.8" y="49.1">GND</text>
<text x="180.2" y="49.1">GND</text>
<text x="99.6" y="54.2">+1V1</text>
<text x="126.3" y="54.2">+3V3</text>
<text x="21.6" y="61.2">TS-1187A</text>
<text x="40" y="61.2">TS-1187A</text>
<text x="57.8" y="61.2">TS-1187A</text>
<text x="94.7" y="65">2.2u</text>
<text x="132.1" y="65">2.2u</text>
<text x="144.7" y="60.6">+3V3</text>
<text x="150.3" y="63.1">600ohm@100MHz</text>
<text x="167.7" y="60.6">VDDA</text>
<text x="17.6" y="69.4">GND</text>
<text x="36.1" y="69.4">GND</text>
<text x="53.8" y="69.4">GND</text>
<text x="81.8" y="68.8">+3V3</text>
<text x="118.2" y="67.5">VDDA</text>
<text x="48.2" y="77.1">+3V3</text>
<text x="100.2" y="72.6">GND</text>
<text x="126.9" y="72.6">GND</text>
<text x="167" y="72.6">2.2u</text>
<text x="80.1" y="78.3">1k</text>
<text x="161.8" y="80.2">GND</text>
<text x="43.2" y="87.2">2.2u</text>
<text x="241.9" y="84">2005WR-2x10P</text>
<text x="48.8" y="94.2">GND</text>
<text x="70.5" y="92.3">10k</text>
<text x="233.5" y="106.1">GND</text>
<text x="31.4" y="109.4">W25Q16JVSNIQ</text>
<text x="45.1" y="124.1">15p</text>
<text x="55.1" y="125.3">GND</text>
<text x="45.1" y="134.2">15p</text>
<text x="62.8" y="134.8">ABM8-272-T3</text>
<text x="80.7" y="141.8">1k</text>
<text x="167" y="138">VBUS</text>
<text x="36.7" y="145.6">GND</text>
<text x="49.4" y="145.6">GND</text>
<text x="171.5" y="147.5">20k</text>
<text x="71.6" y="154.5">GND</text>
<text x="156.9" y="157.7">0.1u</text>
<text x="171.5" y="157.7">5.1k</text>
<text x="84.3" y="165.3">GND</text>
<text x="115.2" y="167.2">RP2040</text>
<text x="162.4" y="164.7">GND GND</text>
<text x="111" y="172.9">GND</text>
<text x="137.1" y="170.4">+3V3</text>
<text x="133.5" y="179.9">5.1k</text>
<text x="91.4" y="183.7">M2</text>
<text x="95.3" y="183.7">clearance</text>
<text x="105.7" y="183.7">hole,</text>
<text x="111.5" y="183.7">close</text>
<text x="117.7" y="183.7">fit</text>
<text x="40.6" y="186.3">BSS138</text>
<text x="60.3" y="192">PJ-320D-4A</text>
<text x="91.4" y="188.8">M2</text>
<text x="95.3" y="188.8">clearance</text>
<text x="105.7" y="188.8">hole,</text>
<text x="111.5" y="188.8">close</text>
<text x="117.7" y="188.8">fit</text>
<text x="142.9" y="188.8">0.1u</text>
<text x="35.4" y="194.5">GND</text>
<text x="54.5" y="192.6">GND</text>
<text x="91.4" y="193.9">tooling</text>
<text x="99.2" y="193.9">hole</text>
<text x="137.7" y="196.4">GND</text>
<text x="91.4" y="199">tooling</text>
<text x="99.2" y="199">hole</text>
</g>
<g font-size="1.8" fill="#5ba46f">
<text x="19" y="36.6">File:</text>
<text x="24.3" y="36.6">usb</text>
<text x="28.8" y="36.6">ports.kicad_sch</text>
<text x="200" y="45.5">File:</text>
<text x="205.2" y="45.5">driver_channel.kicad_sch</text>
<text x="200" y="60.1">File:</text>
<text x="205.2" y="60.1">driver_channel.kicad_sch</text>
<text x="200" y="74.7">File:</text>
<text x="205.2" y="74.7">driver_channel.kicad_sch</text>
<text x="200" y="89.3">File:</text>
<text x="205.2" y="89.3">driver_channel.kicad_sch</text>
<text x="200" y="103.9">File:</text>
<text x="205.2" y="103.9">driver_channel.kicad_sch</text>
<text x="200" y="118.5">File:</text>
<text x="205.2" y="118.5">driver_channel.kicad_sch</text>
<text x="200" y="133.1">File:</text>
<text x="205.2" y="133.1">driver_channel.kicad_sch</text>
<text x="200" y="147.7">File:</text>
<text x="205.2" y="147.7">driver_channel.kicad_sch</text>
<text x="200" y="162.3">File:</text>
<text x="205.2" y="162.3">driver_channel.kicad_sch</text>
</g>
<g font-size="1.8" fill="#b4afbe">
<text x="107.7" y="77.5" transform="rotate(-90 107.7 77.5)">45</text>
<text x="110.2" y="77.5" transform="rotate(-90 110.2 77.5)">23</text>
<text x="115.3" y="76.9" transform="rotate(-90 115.3 76.9)">1</text>
<text x="117.9" y="77.5" transform="rotate(-90 117.9 77.5)">48</text>
<text x="120.4" y="77.5" transform="rotate(-90 120.4 77.5)">43</text>
<text x="122.9" y="77.5" transform="rotate(-90 122.9 77.5)">44</text>
<text x="88.2" y="81.7">26</text>
<text x="135.8" y="81.7">2</text>
<text x="88.2" y="89.3">47</text>
<text x="135.8" y="84.2">3</text>
<text x="135.8" y="86.7">4</text>
<text x="135.8" y="89.3">5</text>
<text x="244.4" y="86.7">1</text>
<text x="244.4" y="89.3">3</text>
<text x="253.3" y="86.7">2</text>
<text x="253.3" y="89.3">4</text>
<text x="88.2" y="91.8">46</text>
<text x="135.8" y="91.8">6</text>
<text x="135.8" y="94.4">7</text>
<text x="244.4" y="91.8">5</text>
<text x="244.4" y="94.4">7</text>
<text x="253.3" y="91.8">6</text>
<text x="253.3" y="94.4">8</text>
<text x="56.9" y="96.6" transform="rotate(-90 56.9 96.6)">8</text>
<text x="65.3" y="99.4">1</text>
<text x="65.3" y="102">6</text>
<text x="88.2" y="99.4">56</text>
<text x="135.2" y="102">11</text>
<text x="135.8" y="96.9">8</text>
<text x="135.8" y="99.4">9</text>
<text x="243.8" y="99.4">11</text>
<text x="243.8" y="102">13</text>
<text x="244.4" y="96.9">9</text>
<text x="252.7" y="96.9">10</text>
<text x="252.7" y="99.4">12</text>
<text x="252.7" y="102">14</text>
<text x="65.3" y="104.5">5</text>
<text x="65.3" y="107.1">2</text>
<text x="88.2" y="104.5">53</text>
<text x="88.2" y="107.1">55</text>
<text x="135.2" y="104.5">12</text>
<text x="135.2" y="107.1">13</text>
<text x="243.8" y="104.5">15</text>
<text x="243.8" y="107.1">17</text>
<text x="252.7" y="104.5">16</text>
<text x="252.7" y="107.1">18</text>
<text x="65.3" y="109.6">3</text>
<text x="65.3" y="112.1">7</text>
<text x="88.2" y="109.6">54</text>
<text x="88.2" y="112.1">51</text>
<text x="135.2" y="109.6">14</text>
<text x="135.2" y="112.1">15</text>
<text x="243.8" y="109.6">19</text>
<text x="252.7" y="109.6">20</text>
<text x="56.9" y="119.5" transform="rotate(-90 56.9 119.5)">4</text>
<text x="88.2" y="114.7">52</text>
<text x="135.2" y="114.7">16</text>
<text x="135.2" y="117.2">17</text>
<text x="135.2" y="119.8">18</text>
<text x="135.2" y="122.3">27</text>
<text x="135.2" y="124.8">28</text>
<text x="56.3" y="130.2" transform="rotate(-90 56.3 130.2)">1</text>
<text x="88.2" y="127.4">20</text>
<text x="135.2" y="127.4">29</text>
<text x="135.2" y="129.9">30</text>
<text x="51.4" y="132.5">4</text>
<text x="56.3" y="136.6" transform="rotate(-90 56.3 136.6)">3</text>
<text x="60.3" y="132.5">2</text>
<text x="88.2" y="137.5">21</text>
<text x="135.2" y="132.5">31</text>
<text x="135.2" y="135">32</text>
<text x="135.2" y="137.5">34</text>
<text x="135.2" y="140.1">35</text>
<text x="135.2" y="142.6">36</text>
<text x="88.2" y="147.7">24</text>
<text x="135.2" y="145.2">37</text>
<text x="88.2" y="150.2">25</text>
<text x="135.2" y="150.2">38</text>
<text x="135.2" y="152.8">39</text>
<text x="135.2" y="155.3">40</text>
<text x="88.2" y="157.9">19</text>
<text x="135.2" y="157.9">41</text>
<text x="112.8" y="165.1" transform="rotate(-90 112.8 165.1)">57</text>
<text x="58.5" y="177.5">T</text>
<text x="30.4" y="183.9">1</text>
<text x="37.2" y="181" transform="rotate(-90 37.2 181)">3</text>
<text x="57.7" y="182.6">R2</text>
<text x="57.7" y="180.1">R1</text>
<text x="58.3" y="185.2">S</text>
<text x="37.2" y="188.7" transform="rotate(-90 37.2 188.7)">2</text>
</g>
<g font-size="1.8" fill="#15005e">
<text x="91.9" y="82.8">RUN</text>
<text x="111.4" y="83.7" transform="rotate(-90 111.4 83.7)">DVDD</text>
<text x="128.2" y="82.8">GPIO0</text>
<text x="108.8" y="89.3" transform="rotate(-90 108.8 89.3)">VREG_VOUT</text>
<text x="116.4" y="84.4" transform="rotate(-90 116.4 84.4)">IOVDD</text>
<text x="119" y="87.2" transform="rotate(-90 119 87.2)">USB_VDD</text>
<text x="121.5" y="88.1" transform="rotate(-90 121.5 88.1)">ADC_AVDD</text>
<text x="124.1" y="86.5" transform="rotate(-90 124.1 86.5)">VREG_IN</text>
<text x="128.2" y="85.3">GPIO1</text>
<text x="128.2" y="87.9">GPIO2</text>
<text x="91.9" y="90.4">USB_DP</text>
<text x="91.9" y="92.9">USB_DM</text>
<text x="128.2" y="90.4">GPIO3</text>
<text x="128.2" y="92.9">GPIO4</text>
<text x="128.2" y="95.5">GPIO5</text>
<text x="58" y="101.5" transform="rotate(-90 58 101.5)">VCC</text>
<text x="61.6" y="100.6">~{CS}</text>
<text x="91.9" y="100.6">QSPI_SS</text>
<text x="128.2" y="98">GPIO6</text>
<text x="128.2" y="100.6">GPIO7</text>
<text x="57.9" y="105.6">DI/IO_{0}</text>
<text x="60.5" y="103.1">CLK</text>
<text x="91.9" y="105.6">QSPI_SD0</text>
<text x="128.2" y="103.1">GPIO8</text>
<text x="128.2" y="105.6">GPIO9</text>
<text x="47.7" y="113.3">~{HOLD}/~{RESET}/IO_{3}</text>
<text x="57.1" y="110.7">~{WP}/IO_{2}</text>
<text x="57.2" y="108.2">DO/IO_{1}</text>
<text x="91.9" y="108.2">QSPI_SD1</text>
<text x="91.9" y="110.7">QSPI_SD2</text>
<text x="91.9" y="113.3">QSPI_SD3</text>
<text x="127" y="108.2">GPIO10</text>
<text x="127" y="110.7">GPIO11</text>
<text x="127" y="113.3">GPIO12</text>
<text x="58" y="117" transform="rotate(-90 58 117)">GND</text>
<text x="91.9" y="115.8">QSPI_SCLK</text>
<text x="127" y="115.8">GPIO13</text>
<text x="127" y="118.3">GPIO14</text>
<text x="127" y="120.9">GPIO15</text>
<text x="127" y="123.4">GPIO16</text>
<text x="127" y="126">GPIO17</text>
<text x="91.9" y="128.5">XIN</text>
<text x="127" y="128.5">GPIO18</text>
<text x="127" y="131">GPIO19</text>
<text x="127" y="133.6">GPIO20</text>
<text x="127" y="136.1">GPIO21</text>
<text x="91.9" y="138.7">XOUT</text>
<text x="127" y="138.7">GPIO22</text>
<text x="127" y="141.2">GPIO23</text>
<text x="127" y="143.7">GPIO24</text>
<text x="91.9" y="148.8">SWCLK</text>
<text x="127" y="146.3">GPIO25</text>
<text x="91.9" y="151.4">SWD</text>
<text x="121.2" y="151.4">GPIO26_ADC0</text>
<text x="121.2" y="153.9">GPIO27_ADC1</text>
<text x="91.9" y="159">TESTEN</text>
<text x="113.9" y="161.4" transform="rotate(-90 113.9 161.4)">GND</text>
<text x="121.2" y="156.4">GPIO28_ADC2</text>
<text x="121.2" y="159">GPIO29_ADC3</text>
</g>
<text font-size="1.8" fill="#4026c4" x="154.9" y="150.1">VBUS_SENSE</text>
</svg>
